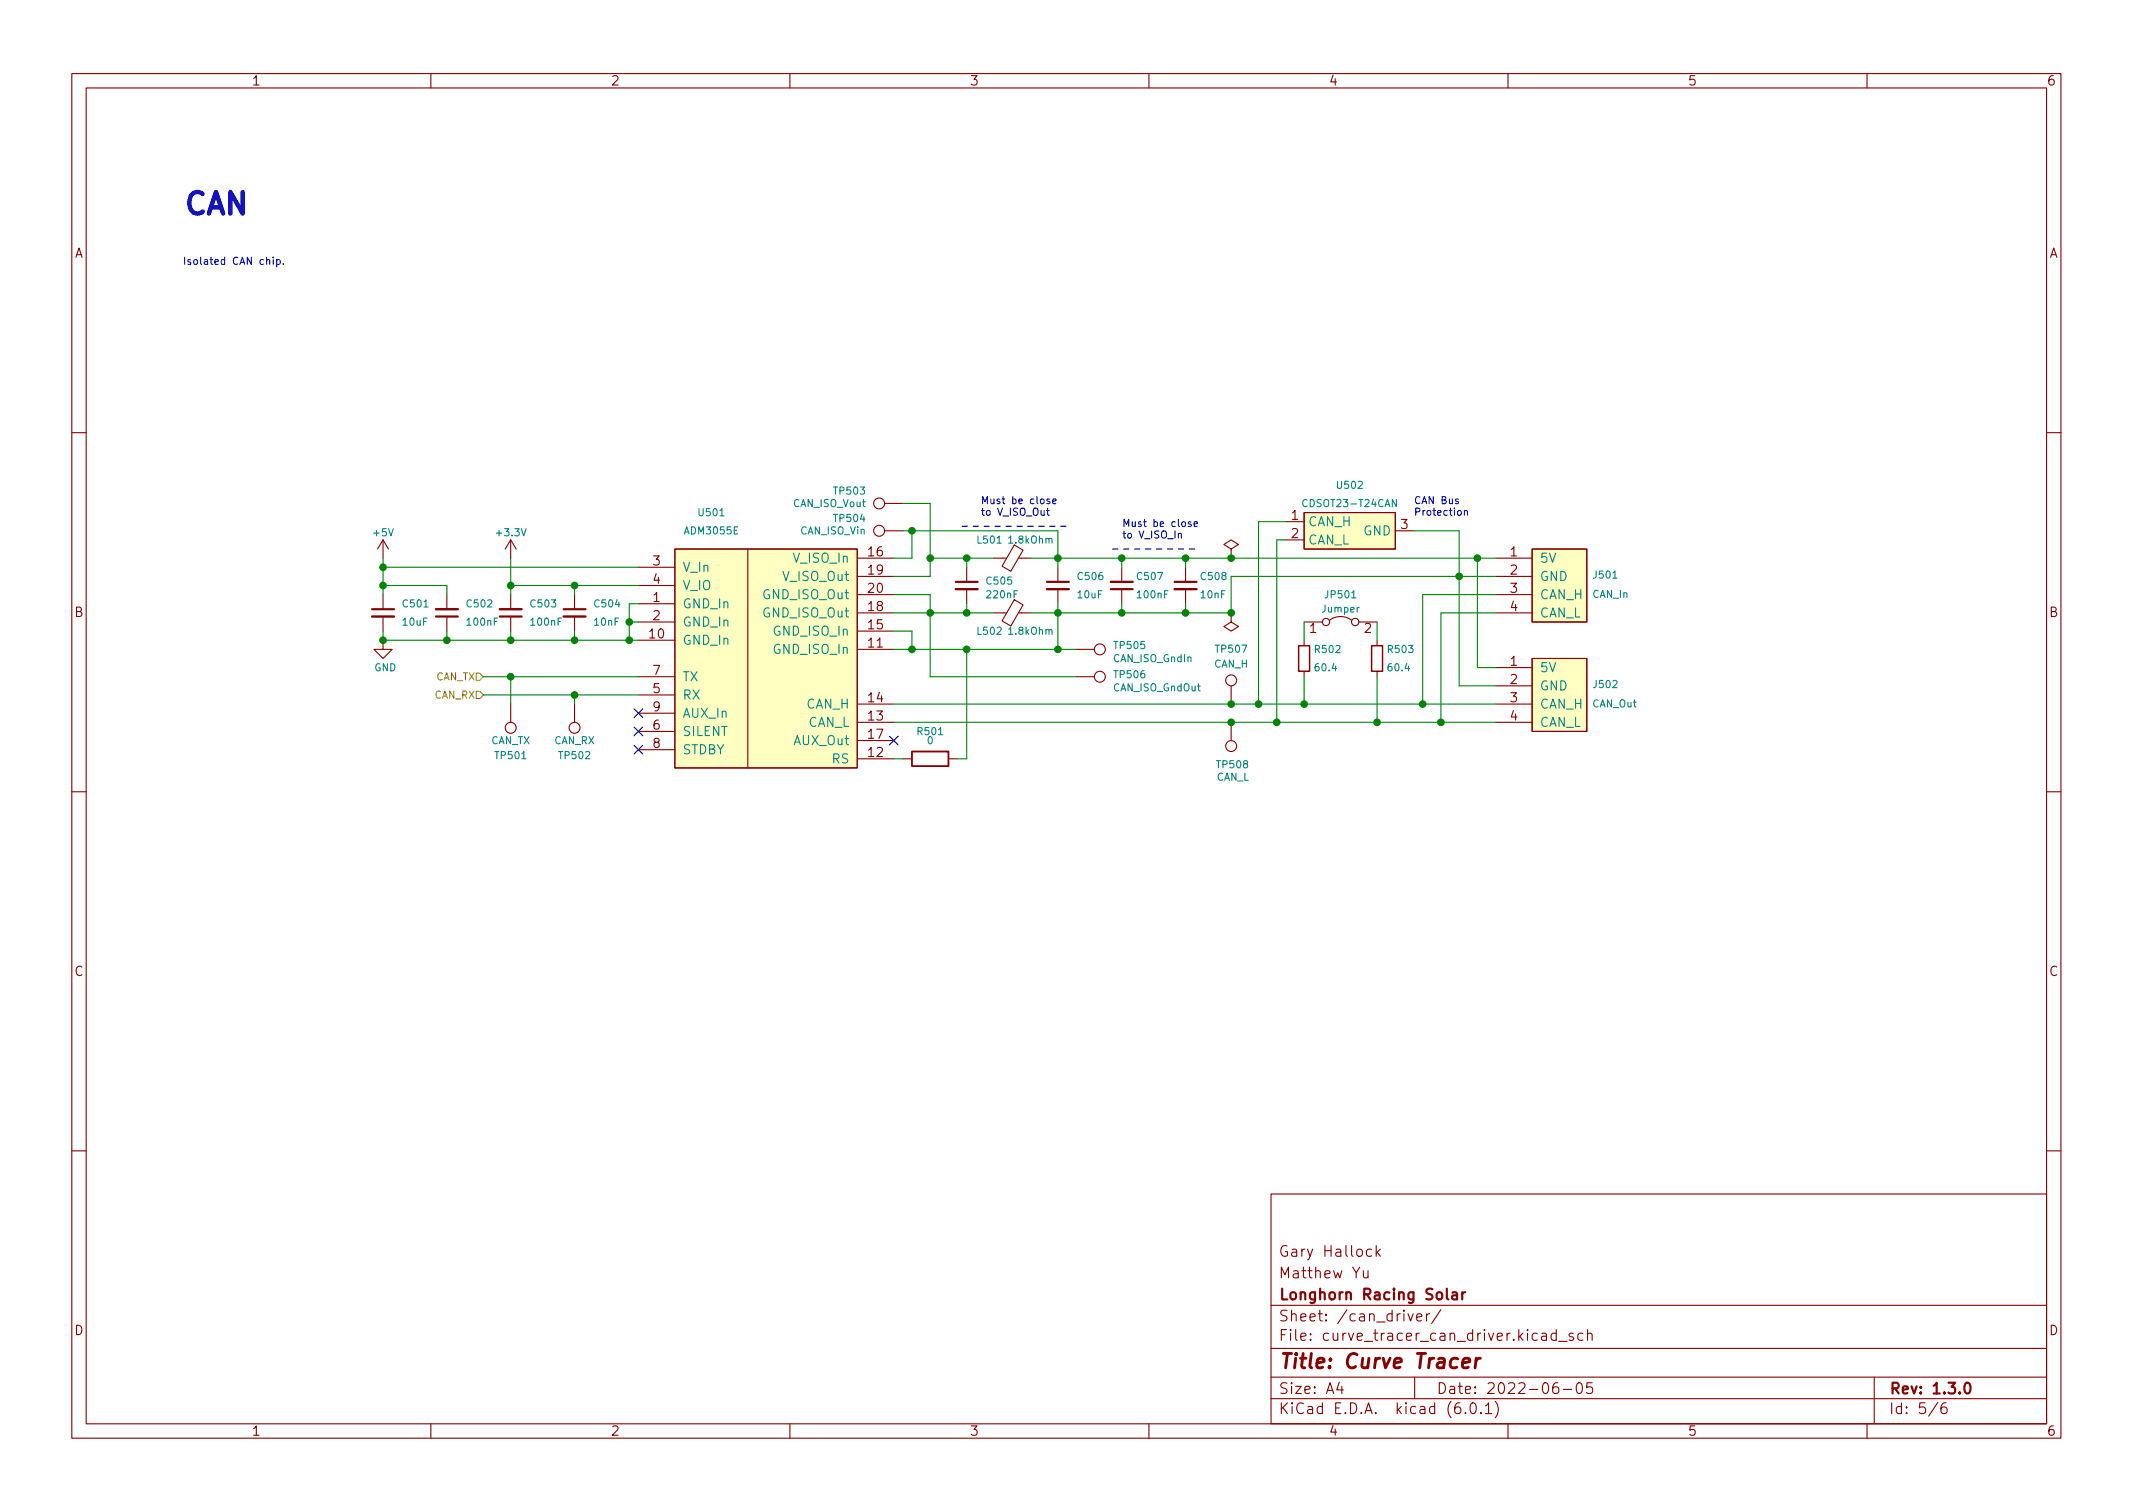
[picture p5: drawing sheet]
<svg xmlns="http://www.w3.org/2000/svg" width="297mm" height="210mm" viewBox="0 0 297 210" stroke-linecap="round" stroke-linejoin="round" font-family="sans-serif">
<g fill="none" stroke="#840000" stroke-width=".15">
<path d="M10 10.2h277v190.1h-277zM12 12.2h273v186.1h-273zM60 10.2v2M110 10.2v2M160 10.2v2M210 10.2v2M260 10.2v2M10 60.2h2M53.3 75.2v2.5M53.3 75.2l-.7 1.2M53.3 75.2l.8 1.2M71.1 75.2v2.5"/>
<path d="M71.1 75.2l-.7 1.2M71.1 75.2l.8 1.2M88.9 79h5.1M94 76.4h25.4v30.5h-25.4zM104.1 76.4v30.5M119.4 77.7h5.1M123.2 73.9h2.5M123.2 70.1h2.5M134.6 79v2M138.4 77.7h1.8M141.2 75.9l1.3 .7-1.7 2.9-1.3-.7zM141.9 77.7h1.6"/>
<path d="M147.3 79v2M156.2 79v2M165.1 79v2M171.4 76.4l1.1-.6-1.1-.6-1 .6 1 .6v1.3M171.4 77.7h.1M179.1 72.6h2.5M179.1 75.2h2.5M181.6 71.4h12.7v5h-12.7zM194.3 73.9h2.5M208.3 77.7h5.1M213.4 76.4h7.6v10.2h-7.6zM285 60.2h2"/>
<path d="M53.3 89.1v1.3h1.3l-1.3 1.3-1.2-1.3h1.2M53.3 82.8v2M53.3 85.8v2.1M62.2 82.8v2M62.2 85.8v2.1M71.1 82.8v2M71.1 85.8v2.1M71.1 98v2.6M80 82.8v2M80 85.8v2.1M80 98v2.6M88.9 84.1h5.1"/>
<path d="M88.9 89.1h5.1M88.9 86.6h5.1M88.9 81.5h5.1M88.9 96.8h5.1M88.9 94.2h5.1M88.9 99.3h5.1M119.4 90.4h5.1M119.4 98h5.1M119.4 87.9h5.1M119.4 85.3h5.1M119.4 80.3h5.1M119.4 82.8h5.1"/>
<path d="M134.6 82v2.1M138.4 85.3h1.8M141.2 83.5l1.3 .7-1.7 3-1.3-.7zM141.9 85.3h1.6M147.3 82v2.1M149.9 90.4h2.5M149.9 94.2h2.5M156.2 82v2.1M165.1 82v2.1M171.4 85.3v1.3l1.1 .6-1.1 .7-1-.7 1-.6M171.4 85.3h.1M171.4 95.5v2.5"/>
<path d="M181.6 86.6h2.5M181.6 89.1v.8M181.6 93.5v.7M185.2 86.4a2.54 2.54 0 0 1 3 0M189.2 86.6h2.6M191.8 89.1v.8M191.8 93.5v.7M208.3 98h5.1M208.3 85.3h5.1M208.3 80.3h5.1M208.3 82.8h5.1M208.3 93h5.1"/>
<path d="M208.3 95.5h5.1M213.4 91.7h7.6v10.1h-7.6zM10 110.2h2M88.9 101.8h5.1M88.9 104.4h5.1M119.4 105.7h5.1M119.4 100.6h5.1M119.4 103.1h5.1M125.7 105.7h1.3M132.1 105.7h1.2M171.4 100.6v2.5M208.3 100.6h5.1"/>
<path d="M285 110.2h2M10 160.2h2M177 166.3h108v32h-108zM189.9 176.9v1a.41 .41 0 0 0 .6-.1M190.5 176.9v1M191 174l-.4-.1-.3 .3v.4l.1 .3h.2h.4M191.6 173.4v1.5M191.8 174.4l.4 .5M192.2 173.9l-.6 .6M285 160.2h2M60 198.3v2M110 198.3v2"/>
<path d="M160 198.3v2M177 194.8h108M177 191.8h108M177 187.8h108M177 181.8h108M186.5 192.5l-.4 1h1M186.9 193v1M196.1 182.9l.3 1 .4-1M197 191.8v3M197.3 183.4l.7-.1-.1-.3-.4-.1-.2 .2 .1 .8h.1h.4M198.6 182.9v1M199.1 182.9l-.3 .1-.2 .2"/>
<path d="M200.6 182.4l-1.2 1.9M204.1 196.7v.1h-.1l.1-.1v.1M204.9 195.4a.36 .36 0 0 1 .6 .2 .77 .77 0 0 1-.4 1.2 1 1 0 0 1-.2-1.4zM206.2 196.7l.1 .1h-.1h-.1l.1-.1v.1M206.9 195.8l.4-.5v1.5M206.9 196.8h.8M208.2 195.1a1.72 1.72 0 0 1 0 2.3M210 198.3v2M216.7 185.7l-.4-.1-.3 .3v.4l.1 .3h.2h.4M216.7 185.1v1.5M216.9 192.5a.59 .59 0 0 0-.7 .7v.5l.2 .3h.4l.2-.1 .1-.5-.2-.2-.4-.1-.3 .3M217.1 186.8h1.1"/>
<path d="M217.7 193.5h1.2M219.1 185.7l-.4-.1-.2 .2 .1 .3 .5 .1v.1v.3h-.2h-.4M219.7 192.6a.36 .36 0 0 1 .6 .2 .77 .77 0 0 1-.4 1.2 1 1 0 0 1-.2-1.4zM220.4 185.7l-.4-.1-.3 .3v.4l.2 .3h.1h.4M221.1 185.8a.37 .37 0 0 1 .6 0v.8M221.1 185.1v1.5M221.7 192.5h-.7l-.1 .7 .2-.1 .5 .1 .2 .2-.1 .5-.2 .1h-.4l-.2-.1M260 198.3v2M261 191.8v6.5M269.9 195.3l-1.3 1.9M271 195.3a.6 .6 0 0 0-.7 .7v.5l.1 .3h.5l.2-.1 .1-.5-.2-.2-.4-.1-.3 .3"/>
<circle cx="122.4" cy="70.1" r=".76"/>
<circle cx="122.4" cy="73.9" r=".76"/>
<circle cx="153.2" cy="94.2" r=".76"/>
<circle cx="153.2" cy="90.4" r=".76"/>
<circle cx="171.4" cy="94.7" r=".76"/>
<circle cx="184.7" cy="86.6" r=".51"/>
<circle cx="188.7" cy="86.6" r=".51"/>
<circle cx="71.1" cy="101.3" r=".76"/>
<circle cx="80" cy="101.3" r=".76"/>
<circle cx="171.4" cy="103.9" r=".76"/>
</g>
<g fill="none" stroke="#840000" stroke-width=".3">
<path d="M51.8 84.8h3.1M60.7 85.8h3.1M69.6 85.8h3M78.5 84.8h3M133.1 81h3M145.8 81h3M154.7 82h3M163.6 81h3M203.6 179.9v1M204.1 179.9l-.3 .1-.2 .2M202.3 180l.1-.1 .4 .1 .1 .9M202.9 180.3l-.5 .1a.29 .29 0 0 0-.2 .2 .29 .29 0 0 0 .2 .3h.5"/>
<path d="M273.8 192.6a.36 .36 0 0 1 .5 .2 .77 .77 0 0 1-.4 1.2 1 1 0 0 1-.1-1.4z"/>
</g>
<path d="M203.7 189.8l1-.2-.1-.4-.5-.1-.4 .3-.1 .8 .1 .2 .2 .1 .6-.1M205.6 189.1l-.2 1.4M206.2 189.1a.59 .59 0 0 0-.7 .4" fill="none" stroke="#840000" stroke-width=".4"/>
<g fill="#ffffc2" stroke="#ffffc2" stroke-width=".14">
<path d="M94 76.4h25.4v30.5h-25.4z"/>
<path d="M181.6 71.4h12.7v5h-12.7z"/>
<path d="M213.4 91.7h7.6v10.1h-7.6z"/>
<path d="M213.4 76.4h7.6v10.2h-7.6z"/>
</g>
<path d="M51.8 85.8h3.1M60.7 84.8h3.1M69.6 84.8h3M78.5 85.8h3M133.1 82h3M145.8 82h3M154.7 81h3M163.6 82h3" fill="none" stroke="#840000" stroke-width=".33"/>
<path d="M194.5 69.6v1l-.6-1v1" fill="none" stroke="#008484" stroke-width=".15"/>
<path d="M127 104.6h5.1v2.1h-5.1z" fill="none" stroke="#840000" stroke-width=".25"/>
<path d="M180.8 89.9h1.6v3.6h-1.6zM191 89.9h1.5v3.6h-1.5z" fill="none" stroke="#840000" stroke-width=".2"/>
<path d="M66.3 93.7h.5l.5 .5-.5 .5h-.5zM66.3 96.3h.5l.5 .5-.5 .5h-.5z" fill="none" stroke="#848400" stroke-width=".15"/>
<g fill="none" stroke="#0000c2" stroke-width=".15">
<path d="M37.1 36.2l.2-.1 .2 .1 .1 .6M38.1 35.8v.1M38.1 36.1v.7M38.5 36.2l.3-.1 .2 .2-.1 .5h-.4M38.5 36.1v1.1M39.5 36.7v.1M145.7 71.1h.4M145.9 70.8v.8l.2 .2M146.2 69.5h-.3l-.1 .1v.2l.4 .1v.2h-.4M146.6 69.8l.5-.1-.1-.2h-.3l-.1 .1v.5h.4M164.1 74.4l.1-.1h.3v.6M165.9 72.7l-.3-.1-.1 .2v.1l.4 .1v.3h-.4"/>
<path d="M166.3 73l.5-.1-.1-.2-.3-.1-.1 .2v.5h.4M203.1 69.5h-.3l-.1 .1v.2l.4 .1v.2h-.4M203.9 71.2l.2-.1h.2l.1 .7M203.9 71.1v.7"/>
</g>
<path d="M134 73.3h15.2M154.9 76.4h11.5" fill="none" stroke="#0000c2" stroke-width=".15" stroke-dasharray=".8 .8"/>
<g fill="none" stroke="#008400" stroke-width=".15">
<path d="M53.3 77.7v5.1M53.3 79h35.6M71.1 77.7v5.1M125.7 73.9h21.6v5.1M125.7 70.1h3.8v10.2h-5M127 73.9v3.8h-2.5M129.5 77.7h8.9M134.6 77.7v1.3M143.5 77.7h64.8M156.2 77.7v1.3M165.1 77.7v1.3M179.1 72.6h-3.8v25.4"/>
<path d="M179.1 75.2h-1.3v25.4M196.8 73.9h6.4v21.6h5.1M205.7 77.7v15.3h2.6M53.3 81.5h8.9v1.3M53.3 87.9v1.2h35.6M62.2 87.9v1.2M67.3 94.2h21.6M67.3 96.8h21.6M71.1 81.5h17.8M71.1 87.9v1.2M71.1 94.2v3.8M80 81.5v1.3"/>
<path d="M80 87.9v1.2M80 96.8v1.2M87.6 86.6h1.3M88.9 84.1h-1.3v5M124.5 85.3h13.9M124.5 98h83.8M124.5 82.8h5v11.4h20.4M124.5 87.9h2.5v2.5M124.5 90.4h25.4M134.6 84.1v1.2M134.6 90.4v15.3h-1.3M147.3 84.1v6.3"/>
<path d="M156.2 84.1v1.2M165.1 84.1v1.2M181.6 86.6v2.5M181.6 94.2v3.8M191.8 86.6v2.5M191.8 94.2v6.4M208.3 80.3h-36.9v5h-27.9M208.3 85.3h-7.6v15.3M208.3 82.8h-10.2v15.2M124.5 100.6h83.8M124.5 105.7h1.2"/>
</g>
<path d="M88.3 98.7l1.2 1.2M89.5 98.7l-1.2 1.2M88.3 101.2l1.2 1.3M88.3 103.8l1.2 1.2M89.5 101.2l-1.2 1.3M89.5 103.8l-1.2 1.2M123.9 102.5l1.2 1.2M125.1 102.5l-1.2 1.2" fill="none" stroke="#000084" stroke-width=".15"/>
<g fill="#008400" stroke="#008400" stroke-width=".15">
<circle cx="87.6" cy="89.1" r=".46"/>
<circle cx="127" cy="90.4" r=".46"/>
<circle cx="80" cy="81.5" r=".46"/>
<circle cx="87.6" cy="86.6" r=".46"/>
<circle cx="129.5" cy="77.7" r=".46"/>
<circle cx="129.5" cy="85.3" r=".46"/>
<circle cx="134.6" cy="85.3" r=".46"/>
<circle cx="134.6" cy="77.7" r=".46"/>
<circle cx="134.6" cy="90.4" r=".46"/>
<circle cx="127" cy="73.9" r=".46"/>
<circle cx="80" cy="96.8" r=".46"/>
<circle cx="171.4" cy="85.3" r=".46"/>
<circle cx="165.1" cy="85.3" r=".46"/>
<circle cx="175.3" cy="98" r=".46"/>
<circle cx="181.6" cy="98" r=".46"/>
<circle cx="177.8" cy="100.6" r=".46"/>
<circle cx="191.8" cy="100.6" r=".46"/>
<circle cx="171.4" cy="100.6" r=".46"/>
<circle cx="171.4" cy="98" r=".46"/>
<circle cx="156.2" cy="85.3" r=".46"/>
<circle cx="156.2" cy="77.7" r=".46"/>
<circle cx="171.4" cy="77.7" r=".46"/>
<circle cx="165.1" cy="77.7" r=".46"/>
<circle cx="147.3" cy="85.3" r=".46"/>
<circle cx="62.2" cy="89.1" r=".46"/>
<circle cx="53.3" cy="89.1" r=".46"/>
<circle cx="71.1" cy="89.1" r=".46"/>
<circle cx="80" cy="89.1" r=".46"/>
<circle cx="71.1" cy="94.2" r=".46"/>
<circle cx="71.1" cy="81.5" r=".46"/>
<circle cx="53.3" cy="79" r=".46"/>
<circle cx="53.3" cy="81.5" r=".46"/>
<circle cx="147.3" cy="90.4" r=".46"/>
<circle cx="147.3" cy="77.7" r=".46"/>
<circle cx="198.1" cy="98" r=".46"/>
<circle cx="200.7" cy="100.6" r=".46"/>
<circle cx="205.7" cy="77.7" r=".46"/>
<circle cx="203.2" cy="80.3" r=".46"/>
</g>
<text font-size="4.2" fill="#0000c2" x="25.4" y="29.9">CAN</text>
<text font-size="2.8" fill="#840000" x="178" y="190.6">Title: Curve Tracer</text>
<g font-size="2.1" fill="#840000">
<text x="178" y="178">Matthew Yu</text>
<text x="178" y="175">Gary Hallock</text>
<text x="178" y="184">Sheet: /can_driver/</text>
<text x="178" y="181">Longhorn Racing Solar</text>
<text x="178" y="186.7">File: curve_tracer_can_driver.kicad_sch</text>
<text x="178" y="196.9">KiCad E.D.A. kicad (6.0.1)</text>
<text x="178" y="194.1">Size: A4</text>
<text x="200" y="194.1">Date: 2022-06-05</text>
<text x="263" y="194.1">Rev: 1.3.0</text>
<text x="263" y="196.9">Id: 5/6</text>
</g>
<g font-size="1.8" fill="#840000">
<text x="35" y="11.9">1</text>
<text x="85" y="11.9">2</text>
<text x="135" y="11.9">3</text>
<text x="185" y="11.9">4</text>
<text x="235" y="11.9">5</text>
<text x="285" y="11.9">6</text>
<text x="10.3" y="35.9">A</text>
<text x="285.3" y="35.9">A</text>
<text x="120.9" y="77.5">16</text>
<text x="179.8" y="72.4">1</text>
<text x="179.8" y="74.9">2</text>
<text x="195.1" y="73.7">3</text>
<text x="210.3" y="77.5">1</text>
<text x="90.9" y="83.8">1</text>
<text x="90.9" y="78.7">3</text>
<text x="90.9" y="81.3">4</text>
<text x="120.9" y="80">19</text>
<text x="120.9" y="82.5">20</text>
<text x="210.3" y="80">2</text>
<text x="210.3" y="82.5">3</text>
<text x="10.3" y="85.9">B</text>
<text x="90.5" y="88.9">10</text>
<text x="90.9" y="86.4">2</text>
<text x="120.9" y="87.6">15</text>
<text x="120.9" y="85.1">18</text>
<text x="182.4" y="88.1">1</text>
<text x="190" y="88.1">2</text>
<text x="210.3" y="85.1">4</text>
<text x="285.3" y="85.9">B</text>
<text x="90.9" y="94">7</text>
<text x="120.9" y="90.2">11</text>
<text x="210.3" y="92.7">1</text>
<text x="210.3" y="95.2">2</text>
<text x="90.9" y="96.5">5</text>
<text x="90.9" y="101.6">6</text>
<text x="90.9" y="99.1">9</text>
<text x="120.9" y="100.3">13</text>
<text x="120.9" y="97.8">14</text>
<text x="210.3" y="97.8">3</text>
<text x="210.3" y="100.3">4</text>
<text x="90.9" y="104.1">8</text>
<text x="120.9" y="105.4">12</text>
<text x="120.9" y="102.9">17</text>
<text x="10.3" y="135.9">C</text>
<text x="285.3" y="135.9">C</text>
<text x="10.3" y="185.9">D</text>
<text x="285.3" y="185.9">D</text>
<text x="35" y="199.9">1</text>
<text x="85" y="199.9">2</text>
<text x="135" y="199.9">3</text>
<text x="185" y="199.9">4</text>
<text x="235" y="199.9">5</text>
<text x="285" y="199.9">6</text>
</g>
<g font-size="1.8" fill="#008484">
<text x="182.1" y="73.3">CAN_H</text>
<text x="182.1" y="75.8">CAN_L</text>
<text x="189.9" y="74.5">GND</text>
<text x="95" y="79.6">V_In</text>
<text x="95" y="82.2">V_IO</text>
<text x="106.4" y="83.4">GND_ISO_Out</text>
<text x="109.1" y="80.9">V_ISO_Out</text>
<text x="110.6" y="78.4">V_ISO_In</text>
<text x="214.4" y="78.4">5V</text>
<text x="214.4" y="80.9">GND</text>
<text x="214.4" y="83.4">CAN_H</text>
<text x="95" y="84.7">GND_In</text>
<text x="95" y="89.8">GND_In</text>
<text x="95" y="87.2">GND_In</text>
<text x="106.4" y="86">GND_ISO_Out</text>
<text x="107.8" y="88.5">GND_ISO_In</text>
<text x="214.4" y="86">CAN_L</text>
<text x="95" y="94.9">TX</text>
<text x="107.8" y="91.1">GND_ISO_In</text>
<text x="214.4" y="93.6">5V</text>
<text x="95" y="97.4">RX</text>
<text x="95" y="99.9">AUX_In</text>
<text x="112.3" y="98.7">CAN_H</text>
<text x="112.5" y="101.2">CAN_L</text>
<text x="214.4" y="96.1">GND</text>
<text x="214.4" y="98.7">CAN_H</text>
<text x="214.4" y="101.2">CAN_L</text>
<text x="95" y="102.5">SILENT</text>
<text x="95" y="105">STDBY</text>
<text x="110.6" y="103.8">AUX_Out</text>
<text x="115.9" y="106.3">RS</text>
</g>
<g font-size="1.4" fill="#0000c2">
<text x="25.4" y="36.9">Isolated CAN chip.</text>
<text x="136.5" y="70.2">Must be close</text>
<text x="136.5" y="71.8">to V_ISO_Out</text>
<text x="196.8" y="70.2">CAN Bus</text>
<text x="196.8" y="71.8">Protection</text>
<text x="156.2" y="73.4">Must be close</text>
<text x="156.2" y="75">to V_ISO_In</text>
</g>
<g font-size="1.4" fill="#008484">
<text x="97.4" y="71.9">U501</text>
<text x="110.5" y="70.6">CAN_ISO_Vout</text>
<text x="116.2" y="68.9">TP503</text>
<text x="181.8" y="70.6">CDSOT23-T24CAN</text>
<text x="186.3" y="68.1">U502</text>
<text x="52.1" y="74.7">+5V</text>
<text x="69.3" y="74.7">+3.3V</text>
<text x="95.5" y="74.4">ADM3055E</text>
<text x="111.4" y="74.4">CAN_ISO_Vin</text>
<text x="116.2" y="72.7">TP504</text>
<text x="136.2" y="75.7">L501</text>
<text x="140.6" y="75.7">1.8kOhm</text>
<text x="137.5" y="81.4">C505</text>
<text x="137.5" y="83.3">220nF</text>
<text x="150.1" y="83.3">10uF</text>
<text x="150.2" y="80.8">C506</text>
<text x="158.4" y="80.8">C507</text>
<text x="158.5" y="83.3">100nF</text>
<text x="167.3" y="83.3">10nF</text>
<text x="167.3" y="80.8">C508</text>
<text x="184.7" y="83.3">JP501</text>
<text x="221.8" y="83.2">CAN_In</text>
<text x="222" y="80.6">J501</text>
<text x="56.2" y="87.1">10uF</text>
<text x="56.2" y="84.6">C501</text>
<text x="65.1" y="84.6">C502</text>
<text x="65.1" y="87.1">100nF</text>
<text x="74" y="84.6">C503</text>
<text x="74" y="87.1">100nF</text>
<text x="82.8" y="87.1">10nF</text>
<text x="82.9" y="84.6">C504</text>
<text x="136.2" y="88.4">L502</text>
<text x="140.6" y="88.4">1.8kOhm</text>
<text x="184.2" y="85.3">Jumper</text>
<text x="52.1" y="93.5">GND</text>
<text x="155.1" y="92.2">CAN_ISO_GndIn</text>
<text x="155.3" y="90.4">TP505</text>
<text x="155.3" y="94.4">TP506</text>
<text x="169.1" y="93">CAN_H</text>
<text x="169.4" y="90.9">TP507</text>
<text x="183.2" y="90.9">R502</text>
<text x="183.3" y="93.5">60.4</text>
<text x="193.4" y="90.9">R503</text>
<text x="193.4" y="93.5">60.4</text>
<text x="222" y="95.8">J502</text>
<text x="155" y="96.3">CAN_ISO_GndOut</text>
<text x="221.8" y="98.5">CAN_Out</text>
<text x="68.3" y="103.6">CAN_TX</text>
<text x="69.1" y="105.7">TP501</text>
<text x="77.1" y="103.6">CAN_RX</text>
<text x="78" y="105.7">TP502</text>
<text x="127.9" y="102.3">R501</text>
<text x="129.2" y="103.6">0</text>
<text x="169.6" y="107">TP508</text>
<text x="169.4" y="108.7">CAN_L</text>
</g>
<g font-size="1.4" fill="#848400">
<text x="60.7" y="94.7">CAN_TX</text>
<text x="60.5" y="97.3">CAN_RX</text>
</g>
</svg>
